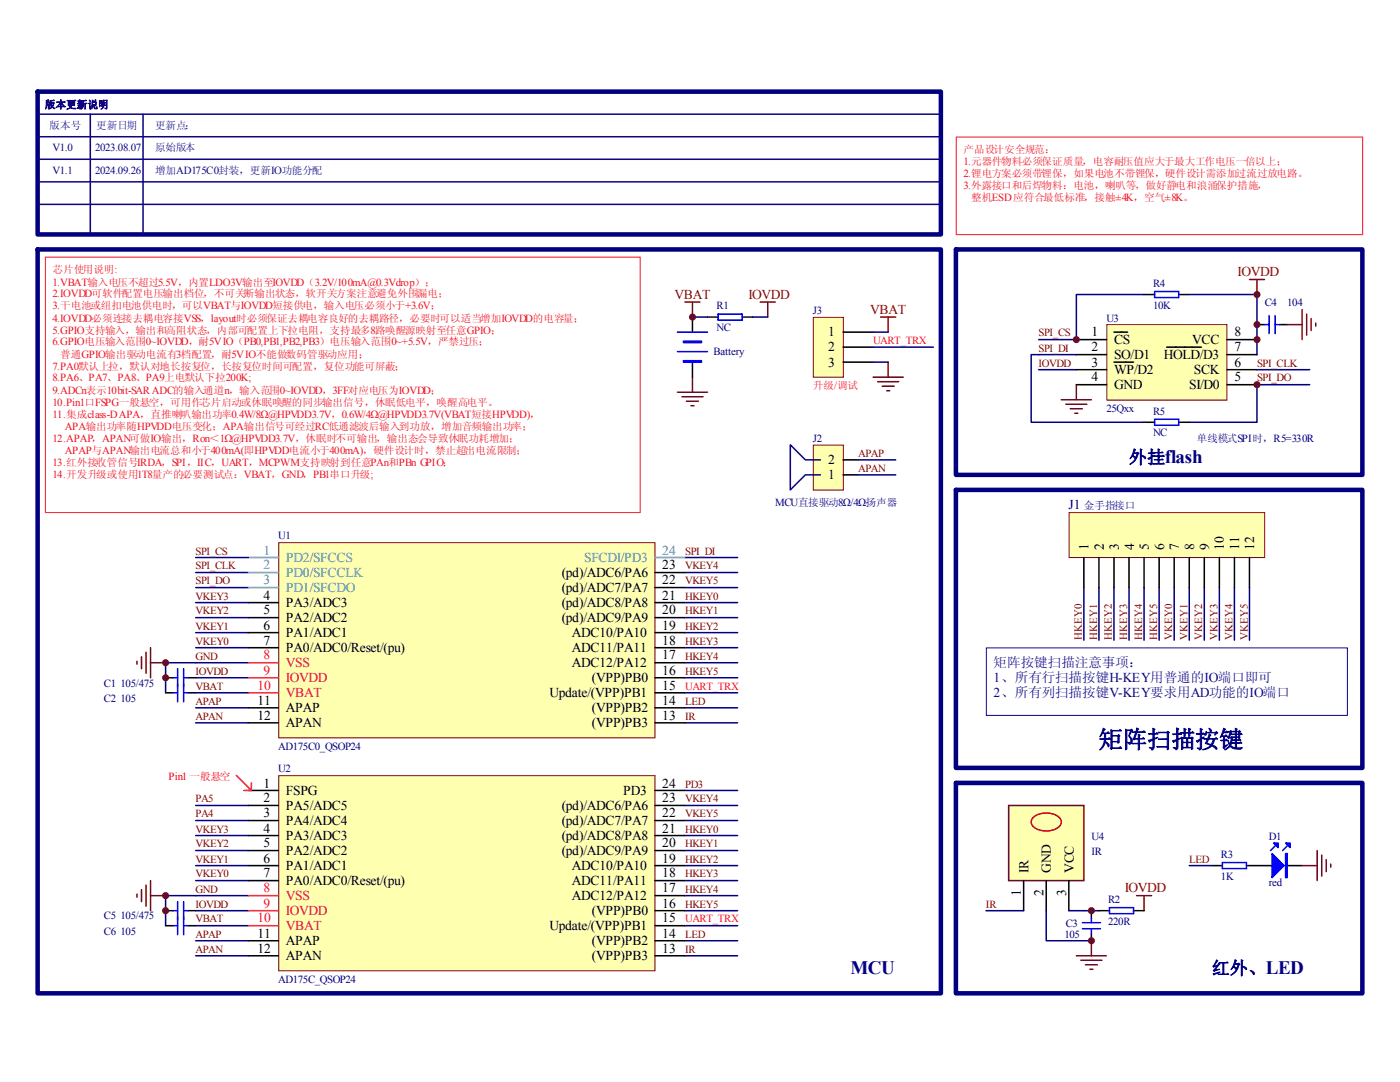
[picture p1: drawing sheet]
<svg xmlns="http://www.w3.org/2000/svg" width="279mm" height="216mm" viewBox="0 0 279 216" stroke-linecap="round" stroke-linejoin="round" font-family="sans-serif">
<path d="M7.5 49.8h180.3v148.4h-180.3zM190.8 49.8h81.1v45h-81.1z" fill="none" stroke="#000080" stroke-width=".9"/>
<path d="M162.4 88.9h5.9v8.9h-5.9z" fill="#ffffb0"/>
<path d="M162.3 88.8h6v9h-6z" fill="none" stroke="#800000" stroke-width=".2"/>
<path d="M138.2 63.3v3M138.2 72.3v3M141.2 63.3h2.1M148.1 63.3h2.1M168.2 94.8h3M168.2 91.8h3M33 138.2h1.5M33 135.2h1.5M37.6 138.2h1.5M37.6 135.2h1.5M250.9 172.7h3M256.9 172.7h3" fill="none" stroke="#000" stroke-width=".3"/>
<path d="M138.2 63.3h3M150.2 63.3h3M171.2 91.8h7.6M171.2 94.8h7.6M33 135.2v3M39.1 138.2h10.5M39.1 135.2h10.5M39.1 132.2h10.5M39.1 141.2h10.5" fill="none" stroke="#000080" stroke-width=".3"/>
<g fill="none" stroke="#800000" stroke-width=".3">
<path d="M135.2 78.3h6M136.1 79.2h4.2M136.7 60.3h3M138.2 60.3v3M138.2 75.3v3M151.7 60.3h3M153.2 60.3v3M137 80.1h2.4M137.9 81h.6M27.3 131.9v.6M28.2 131v2.4M29.1 130.1v4.2"/>
<path d="M30 129.2v6M30 132.2h3M259.9 172.7h3M262.9 169.7v6M263.8 170.6v4.2M264.7 171.5v2.4M265.6 172.4v.6"/>
</g>
<path d="M135.2 70.2h6M135.2 66.3h6M143.3 62.7h4.8v1.2h-4.8zM34.5 138.2h.9M34.5 135.2h.9M35.4 133.4v6.6M36.7 138.2h.9M36.7 133.4v6.6M36.7 135.2h.9M254.8 168.5l-1.2 1.2M257.2 168.5l-1.2 1.2" fill="none" stroke="#00f" stroke-width=".3"/>
<g fill="#00f" stroke="#00f" stroke-width=".3">
<path d="M256.6 168.2h.9v.9z"/>
<path d="M254.2 168.2h.9v.9z"/>
<path d="M253.9 170.3l2.4 2.4-2.4 2.4z"/>
<path d="M136.4 68.1h3.6v.3h-3.6z" fill-rule="evenodd"/>
<path d="M136.4 72h3.6v.3h-3.6z" fill-rule="evenodd"/>
<path d="M256.6 170.3h.3v4.8h-.3z" fill-rule="evenodd"/>
</g>
<path d="M163.7 91.8h-3l-3-3v9l3-3h3" fill="none" stroke="#11037f" stroke-width=".3"/>
<path d="M162.4 63.4h5.9v11.9h-5.9z" fill="#ffffb0"/>
<path d="M162.3 63.3h6v12h-6z" fill="none" stroke="#800000" stroke-width=".2"/>
<path d="M168.2 66.3h6M168.2 69.3h6M168.2 72.3h6" fill="none" stroke="#000" stroke-width=".3"/>
<g fill="none" stroke="#800000" stroke-width=".3">
<path d="M249.4 55.8h3M250.9 55.8v3M174.2 75.3h6.1M175.1 76.2h4.3M175.8 63.3h3M176.1 77.1h2.4M177 78h.6M177.3 63.3v3M177.3 72.3v3M211.8 79.8h6M214.8 76.8v3M212.7 80.7h4.2"/>
<path d="M213.6 81.6h2.4M214.5 82.5h.6"/>
</g>
<path d="M174.2 69.3h12.1M174.2 72.3h3.1M174.2 66.3h3.1M207.3 67.8h7.5M207.3 73.8h7.5M250.9 73.8h10.5M250.9 76.8h10.5M39.1 123.2h10.5M39.1 126.2h10.5M39.1 129.2h10.5" fill="none" stroke="#000080" stroke-width=".3"/>
<path d="M7.5 18.3h180.3v28.5h-180.3zM190.8 156.2h81.1v42h-81.1z" fill="none" stroke="#000080" stroke-width=".9"/>
<path d="M7.5 22.8h180.3M7.5 27.3h180.3M7.5 31.8h180.3M7.5 36.3h180.3M18 22.8v24M28.5 22.8v24M7.5 40.8h180.3" fill="none" stroke="#11037f" stroke-width=".3"/>
<path d="M221 64.9h23.9v14.9h-23.9z" fill="#ffffb0"/>
<path d="M220.9 64.8h24v15h-24z" fill="none" stroke="#800000" stroke-width=".2"/>
<g fill="none" stroke="#000" stroke-width=".3">
<path d="M228.3 58.8h2.1M235.2 58.8h2.1M214.8 67.8h6M214.8 70.8h6M214.8 73.8h6M214.8 76.8h6M222.3 66.3h2.7M222.3 72.3h3.9M232.8 69.3h6.9M244.9 67.8h6M244.9 70.8h6M244.9 73.8h6"/>
<path d="M244.9 76.8h6M250.9 64.8h1.5M255.4 64.8h1.5"/>
</g>
<path d="M230.4 58.2h4.8v1.2h-4.8zM252.4 64.8h.9M253.3 63v3.6M254.5 64.8h.9M254.5 63v3.6" fill="none" stroke="#00f" stroke-width=".3"/>
<path d="M228.3 58.8h-13.5v9M237.3 58.8h13.6v12" fill="none" stroke="#000080" stroke-width=".3"/>
<path d="M256.9 64.8h3M259.9 61.8v6M260.8 62.7v4.2M261.7 63.6v2.4M262.6 64.5v.6M226.8 178.7h3M228.3 178.7v3M214.8 190.7h6M215.7 191.6h4.2M216.6 192.5h2.4M217.5 193.4h.6M217.8 187.7v3" fill="none" stroke="#800000" stroke-width=".3"/>
<path d="M201.3 160.7h15v15h-15z" fill-rule="evenodd" fill="#ffffb0" stroke="#800000" stroke-width=".3"/>
<path d="M204.3 175.7v6M208.8 175.7v6M213.3 175.7v6M241.8 172.7h2.2M248.8 172.7h2.1M217.8 181.7v1.5M217.8 186.2v1.5M219.3 181.7h2.1M226.2 181.7h2.1" fill="none" stroke="#000" stroke-width=".3"/>
<path d="M206.1 163.2a4.1 4.1 0 0 1 5.4 0 1.39 1.39 0 0 1-.8 2.2 4.2 4.2 0 0 1-4.6-.6 1.17 1.17 0 0 1 0-1.6z" fill="none" stroke="#bf0000" stroke-width=".3"/>
<g fill="none" stroke="#000080" stroke-width=".3">
<path d="M39.1 117.2h10.5M39.1 114.2h10.5M136.7 117.2h10.5M136.7 114.2h10.5M136.7 111.2h10.5M216.3 117.2v10.5M219.3 117.2v10.5M222.3 117.2v10.5M225.3 117.2v10.5M228.3 117.2v10.5M231.3 117.2v10.5M234.3 117.2v10.5"/>
<path d="M237.3 117.2v10.5M240.3 117.2v10.5M243.3 117.2v10.5M246.4 117.2v10.5M249.4 117.2v10.5M39.1 120.2h10.5M136.7 135.2h10.5M136.7 132.2h10.5M136.7 129.2h10.5M136.7 126.2h10.5M136.7 123.2h10.5M136.7 120.2h10.5"/>
<path d="M136.7 138.2h10.5M136.7 141.2h10.5M136.7 144.2h10.5M237.3 172.7h4.5M196.8 181.7h7.5M208.8 181.7v6h9M213.3 181.7h6"/>
</g>
<path d="M244 172.1h4.8v1.2h-4.8zM216 185.3h3.6M216 184.1h3.6M217.8 183.2v.9M217.8 185.3v.9M221.4 181.1h4.8v1.2h-4.8z" fill="none" stroke="#00f" stroke-width=".3"/>
<path d="M190.8 27.3h81.1v19.5h-81.1z" fill="none" stroke="#ee0e22" stroke-width=".2"/>
<g fill="#800000" stroke="#800000" stroke-width=".2">
<circle cx="138.2" cy="63.3" r=".6"/>
<circle cx="214.8" cy="67.8" r=".6"/>
<circle cx="250.9" cy="58.8" r=".6"/>
<circle cx="250.9" cy="67.8" r=".6"/>
<circle cx="250.9" cy="64.8" r=".6"/>
</g>
<path d="M213.4 102.4h39v8.9h-39z" fill="#ffffb0"/>
<path d="M213.4 102.3h39v9h-39z" fill="none" stroke="#800000" stroke-width=".2"/>
<g fill="none" stroke="#000" stroke-width=".3">
<path d="M228.3 84.3h2.1M235.2 84.3h2.1M216.3 111.2v6M219.3 111.2v6M222.3 111.2v6M225.3 111.2v6M228.3 111.2v6M231.3 111.2v6M234.3 111.2v6M237.3 111.2v6M240.3 111.2v6M243.3 111.2v6"/>
<path d="M246.4 111.2v6M249.4 111.2v6"/>
</g>
<path d="M214.8 70.8h-9v13.5h22.5M250.9 76.8v7.5h-13.6M39.1 132.2h-6.1v3M39.1 144.2h10.5" fill="none" stroke="#000080" stroke-width=".3"/>
<path d="M190.8 97.8h81.1v55.4h-81.1z" fill="none" stroke="#000080" stroke-width=".9"/>
<path d="M196.8 129.3h72.1v13.4h-72.1z" fill="none" stroke="#11037f" stroke-width=".2"/>
<g fill="#800000" stroke="#800000" stroke-width=".2">
<circle cx="217.8" cy="187.7" r=".6"/>
<circle cx="217.8" cy="181.7" r=".6"/>
<circle cx="250.9" cy="76.8" r=".6"/>
</g>
<path d="M230.4 83.7h4.8v1.2h-4.8z" fill="none" stroke="#00f" stroke-width=".3"/>
<path d="M55.7 108.4h75v38.8h-75z" fill="#ffffb0"/>
<path d="M55.6 108.3h75.1v38.9h-75.1z" fill="none" stroke="#800000" stroke-width=".2"/>
<path d="M49.6 135.2h6M49.6 138.2h6M49.6 132.2h6" fill="none" stroke="#ee0e22" stroke-width=".3"/>
<path d="M49.6 117.2h6M49.6 114.2h6M49.6 111.2h6M130.7 111.2h6" fill="none" stroke="#00bfbf" stroke-width=".3"/>
<g fill="none" stroke="#000" stroke-width=".3">
<path d="M130.7 117.2h6M130.7 114.2h6M49.6 120.2h6M49.6 123.2h6M49.6 126.2h6M49.6 129.2h6M130.7 120.2h6M130.7 123.2h6M130.7 126.2h6M130.7 129.2h6M130.7 132.2h6M130.7 135.2h6"/>
<path d="M130.7 138.2h6M49.6 141.2h6M49.6 144.2h6M130.7 141.2h6M130.7 144.2h6M33 184.7h1.5M33 181.7h1.5M37.6 184.7h1.5M37.6 181.7h1.5"/>
</g>
<g fill="none" stroke="#000080" stroke-width=".3">
<path d="M39.1 111.2h10.5M136.7 157.7h10.5M39.1 169.7h10.5M39.1 172.7h10.5M39.1 175.7h10.5M39.1 166.7h10.5M39.1 163.7h10.5M39.1 160.7h10.5M49.6 178.7h-16.6v6M136.7 178.7h10.5M136.7 169.7h10.5M136.7 172.7h10.5"/>
<path d="M136.7 175.7h10.5M136.7 166.7h10.5M136.7 163.7h10.5M136.7 160.7h10.5M39.1 184.7h10.5M39.1 187.7h10.5M39.1 181.7h10.5M39.1 190.7h10.5M136.7 184.7h10.5M136.7 187.7h10.5M136.7 181.7h10.5M136.7 190.7h10.5"/>
</g>
<g fill="#800000" stroke="#800000" stroke-width=".2">
<circle cx="33" cy="135.2" r=".6"/>
<circle cx="33" cy="132.2" r=".6"/>
<circle cx="33" cy="181.7" r=".6"/>
<circle cx="33.1" cy="178.7" r=".6"/>
</g>
<path d="M35.4 179.9v6.6M36.7 179.9v6.6M34.5 184.7h.9M34.5 181.7h.9M36.7 184.7h.9M36.7 181.7h.9" fill="none" stroke="#00f" stroke-width=".3"/>
<path d="M27.3 178.4v.6M28.2 177.5v2.4M29.1 176.6v4.2M30 175.7v6M30 178.7h3" fill="none" stroke="#800000" stroke-width=".3"/>
<path d="M55.7 154.9h75v38.8h-75z" fill="#ffffb0"/>
<path d="M55.6 154.8h75.1v38.9h-75.1z" fill="none" stroke="#800000" stroke-width=".2"/>
<path d="M49.6 178.7h6M49.6 181.7h6M49.6 184.7h6" fill="none" stroke="#ee0e22" stroke-width=".3"/>
<g fill="none" stroke="#000" stroke-width=".3">
<path d="M49.6 157.7h6M130.7 157.7h6M49.6 163.7h6M49.6 166.7h6M49.6 169.7h6M49.6 172.7h6M49.6 175.7h6M49.6 160.7h6M130.7 163.7h6M130.7 166.7h6M130.7 169.7h6M130.7 172.7h6"/>
<path d="M130.7 175.7h6M130.7 178.7h6M130.7 160.7h6M49.6 187.7h6M49.6 190.7h6M130.7 181.7h6M130.7 187.7h6M130.7 184.7h6M130.7 190.7h6"/>
</g>
<path d="M47.2 154.7l3 3v-1.5M48.7 157.7h1.5" fill="none" stroke="#f00" stroke-width=".3"/>
<path d="M9.1 51.3h118.7v51h-118.7z" fill="none" stroke="#ee0e22" stroke-width=".2"/>
<text font-size="4.8" fill="#000080" x="219.3" y="149.2">矩阵扫描按键</text>
<text font-size="3.8" fill="#000080" x="169.8" y="194.4">MCU</text>
<g font-size="3.6" fill="#000080">
<text x="225.3" y="92.5">外挂flash</text>
<text x="241.8" y="194.4">红外、LED</text>
</g>
<g font-size="2.7" fill="#800000">
<text x="134.6" y="59.6">VBAT</text>
<text x="149.4" y="59.6">IOVDD</text>
<text x="247" y="55.1">IOVDD</text>
<text x="173.7" y="62.7">VBAT</text>
<text x="224.5" y="178.1">IOVDD</text>
</g>
<g font-size="2.7">
<text x="165.3" y="67.1">1</text>
<text x="165.3" y="70.1">2</text>
<text x="217.8" y="67.1">1</text>
<text x="217.8" y="70.1">2</text>
<text x="222.3" y="68.7">CS</text>
<text x="222.3" y="71.6">SO/D1</text>
<text x="232.2" y="71.6">HOLD/D3</text>
<text x="237.9" y="68.7">VCC</text>
<text x="246.4" y="70.1">7</text>
<text x="246.4" y="67.1">8</text>
<text x="165.3" y="73.2">3</text>
<text x="217.8" y="73.2">3</text>
<text x="217.8" y="76.1">4</text>
<text x="222.3" y="74.7">WP/D2</text>
<text x="222.3" y="77.6">GND</text>
<text x="237.3" y="77.6">SI/D0</text>
<text x="238.3" y="74.7">SCK</text>
<text x="246.4" y="76.1">5</text>
<text x="246.4" y="73.2">6</text>
<text x="165.3" y="95.6">1</text>
<text x="165.3" y="92.6">2</text>
<text x="132.2" y="113.6">23</text>
<text x="217.3" y="109.7" transform="rotate(-90 217.3 109.7)">1</text>
<text x="220.3" y="109.7" transform="rotate(-90 220.3 109.7)">2</text>
<text x="223.3" y="109.7" transform="rotate(-90 223.3 109.7)">3</text>
<text x="226.3" y="109.7" transform="rotate(-90 226.3 109.7)">4</text>
<text x="229.3" y="109.7" transform="rotate(-90 229.3 109.7)">5</text>
<text x="232.3" y="109.7" transform="rotate(-90 232.3 109.7)">6</text>
<text x="235.3" y="109.7" transform="rotate(-90 235.3 109.7)">7</text>
<text x="238.3" y="109.7" transform="rotate(-90 238.3 109.7)">8</text>
<text x="241.3" y="109.7" transform="rotate(-90 241.3 109.7)">9</text>
<text x="244.3" y="109.7" transform="rotate(-90 244.3 109.7)">10</text>
<text x="247.3" y="109.7" transform="rotate(-90 247.3 109.7)">11</text>
<text x="250.3" y="109.7" transform="rotate(-90 250.3 109.7)">12</text>
<text x="52.6" y="119.6">4</text>
<text x="112.1" y="118.1">(pd)/ADC7/PA7</text>
<text x="112.1" y="115.1">(pd)/ADC6/PA6</text>
<text x="132.2" y="119.6">21</text>
<text x="132.2" y="116.6">22</text>
<text x="52.6" y="122.6">5</text>
<text x="52.6" y="125.6">6</text>
<text x="57.1" y="121.2">PA3/ADC3</text>
<text x="57.1" y="124.1">PA2/ADC2</text>
<text x="112.1" y="124.1">(pd)/ADC9/PA9</text>
<text x="112.1" y="121.2">(pd)/ADC8/PA8</text>
<text x="132.2" y="125.6">19</text>
<text x="132.2" y="122.6">20</text>
<text x="52.6" y="128.6">7</text>
<text x="57.1" y="127.1">PA1/ADC1</text>
<text x="57.1" y="130.1">PA0/ADC0/Reset/(pu)</text>
<text x="114.1" y="130.1">ADC11/PA11</text>
<text x="114.1" y="127.1">ADC10/PA10</text>
<text x="132.2" y="131.6">17</text>
<text x="132.2" y="128.6">18</text>
<text x="114.1" y="133.1">ADC12/PA12</text>
<text x="118.1" y="136.1">(VPP)PB0</text>
<text x="132.2" y="134.6">16</text>
<text x="132.2" y="137.6">15</text>
<text x="51.4" y="140.6">11</text>
<text x="51.4" y="143.6">12</text>
<text x="57.1" y="142.1">APAP</text>
<text x="109.6" y="139.1">Update/(VPP)PB1</text>
<text x="118.1" y="142.1">(VPP)PB2</text>
<text x="132.2" y="140.6">14</text>
<text x="132.2" y="143.6">13</text>
<text x="57.1" y="145.1">APAN</text>
<text x="118.1" y="145.1">(VPP)PB3</text>
<text x="52.6" y="160.1">2</text>
<text x="52.6" y="157.1">1</text>
<text x="57.1" y="161.6">PA5/ADC5</text>
<text x="57.1" y="158.6">FSPG</text>
<text x="112.1" y="161.6">(pd)/ADC6/PA6</text>
<text x="124.4" y="158.6">PD3</text>
<text x="132.2" y="160.1">23</text>
<text x="132.2" y="157.1">24</text>
<text x="52.6" y="163.1">3</text>
<text x="52.6" y="166.1">4</text>
<text x="57.1" y="164.6">PA4/ADC4</text>
<text x="57.1" y="167.6">PA3/ADC3</text>
<text x="112.1" y="167.6">(pd)/ADC8/PA8</text>
<text x="112.1" y="164.6">(pd)/ADC7/PA7</text>
<text x="132.2" y="166.1">21</text>
<text x="132.2" y="163.1">22</text>
<text x="52.6" y="169.1">5</text>
<text x="52.6" y="172.1">6</text>
<text x="57.1" y="170.6">PA2/ADC2</text>
<text x="57.1" y="173.6">PA1/ADC1</text>
<text x="112.1" y="170.6">(pd)/ADC9/PA9</text>
<text x="114.1" y="173.6">ADC10/PA10</text>
<text x="132.2" y="172.1">19</text>
<text x="132.2" y="169.1">20</text>
<text x="52.6" y="175.1">7</text>
<text x="57.1" y="176.6">PA0/ADC0/Reset/(pu)</text>
<text x="114.1" y="179.6">ADC12/PA12</text>
<text x="114.1" y="176.6">ADC11/PA11</text>
<text x="132.2" y="178.1">17</text>
<text x="132.2" y="175.1">18</text>
<text x="203.7" y="178.7" transform="rotate(-90 203.7 178.7)">1</text>
<text x="205.2" y="174.2" transform="rotate(-90 205.2 174.2)">IR</text>
<text x="208.3" y="178.7" transform="rotate(-90 208.3 178.7)">2</text>
<text x="209.7" y="174.2" transform="rotate(-90 209.7 174.2)">GND</text>
<text x="212.8" y="178.7" transform="rotate(-90 212.8 178.7)">3</text>
<text x="214.3" y="174.2" transform="rotate(-90 214.3 174.2)">VCC</text>
<text x="109.6" y="185.6">Update/(VPP)PB1</text>
<text x="118.1" y="182.6">(VPP)PB0</text>
<text x="132.2" y="181.1">16</text>
<text x="132.2" y="184.1">15</text>
<text x="51.4" y="187.1">11</text>
<text x="51.4" y="190.1">12</text>
<text x="57.1" y="188.6">APAP</text>
<text x="57.1" y="191.6">APAN</text>
<text x="118.1" y="188.6">(VPP)PB2</text>
<text x="118.1" y="191.6">(VPP)PB3</text>
<text x="132.2" y="187.1">14</text>
<text x="132.2" y="190.1">13</text>
</g>
<text font-size="2.7" fill="#000080" x="213.3" y="101.6">J1</text>
<g font-size="2.7" fill="#00bfbf">
<text x="52.6" y="113.6">2</text>
<text x="52.6" y="110.7">1</text>
<text x="57.1" y="112.1">PD2/SFCCS</text>
<text x="116.6" y="112.1">SFCDI/PD3</text>
<text x="132.2" y="110.7">24</text>
<text x="52.6" y="116.6">3</text>
<text x="57.1" y="118.1">PD1/SFCDO</text>
<text x="57.1" y="115.1">PD0/SFCCLK</text>
</g>
<g font-size="2.7" fill="#ee0e22">
<text x="52.6" y="131.6">8</text>
<text x="51.4" y="137.6">10</text>
<text x="52.6" y="134.6">9</text>
<text x="57.1" y="136.1">IOVDD</text>
<text x="57.1" y="133.1">VSS</text>
<text x="57.1" y="139.1">VBAT</text>
<text x="52.6" y="178.1">8</text>
<text x="57.1" y="179.6">VSS</text>
<text x="51.4" y="184.1">10</text>
<text x="52.6" y="181.1">9</text>
<text x="57.1" y="182.6">IOVDD</text>
<text x="57.1" y="185.6">VBAT</text>
</g>
<g font-size="2.7" fill="#11037f">
<text x="198.3" y="133.1">矩阵按键扫描注意事项：</text>
<text x="198.3" y="136.1">1、所有行扫描按键H-KEY用普通的IO端口即可</text>
<text x="198.3" y="139.1">2、所有列扫描按键V-KEY要求用AD功能的IO端口</text>
</g>
<g font-size="2.2" fill="#11037f">
<text x="10.5" y="30.2">V1.0</text>
<text x="10.5" y="34.8">V1.1</text>
<text x="19" y="34.8">2024.09.26</text>
<text x="19" y="30.2">2023.08.07</text>
</g>
<g font-size="2.2" fill="#ee0e22">
<text x="192.3" y="32.9">1.元器件物料必须保证质量，电容耐压值应大于最大工作电压一倍以上；</text>
<text x="192.3" y="35.4">2.锂电方案必须带锂保，如果电池不带锂保，硬件设计需添加过流过放电路。</text>
<text x="192.3" y="37.8">3.外露接口和后焊物料：电池，喇叭等，做好静电和浪涌保护措施，</text>
<text x="10.5" y="57">1.VBAT输入电压不超过5.5V，内置LDO3V输出至IOVDD（3.2V/100mA@0.3Vdrop）；</text>
<text x="10.5" y="59.4">2.IOVDD可软件配置电压输出档位，不可关断输出状态，软开关方案注意避免外围漏电；</text>
<text x="10.5" y="61.7">3.干电池或纽扣电池供电时，可以VBAT与IOVDD短接供电，输入电压必须小于+3.6V；</text>
<text x="10.5" y="64.2">4.IOVDD必须连接去耦电容接VSS，layout时必须保证去耦电容良好的去耦路径，必要时可以适当增加IOVDD的电容量；</text>
<text x="10.5" y="66.5">5.GPIO支持输入，输出和高阻状态，内部可配置上下拉电阻，支持最多8路唤醒源映射至任意GPIO；</text>
<text x="10.5" y="68.9">6.GPIO电压输入范围0~IOVDD，耐5V IO（PB0,PB1,PB2,PB3）电压输入范围0~+5.5V，严禁过压；</text>
<text x="174.2" y="68.7">UART_TRX</text>
<text x="10.5" y="73.7">7.PA0默认上拉，默认对地长按复位，长按复位时间可配置，复位功能可屏蔽；</text>
<text x="10.5" y="76.1">8.PA6、PA7、PA8、PA9上电默认下拉200K;</text>
<text x="10.5" y="78.6">9.ADCn表示10bit-SAR ADC的输入通道n，输入范围0~IOVDD，3FF对应电压为IOVDD；</text>
<text x="10.5" y="80.9">10.Pin1口FSPG一般悬空，可用作芯片启动或休眠唤醒的同步输出信号，休眠低电平，唤醒高电平。</text>
<text x="10.5" y="83.3">11.集成class-D APA，直推喇叭输出功率0.4W/8Ω@HPVDD3.7V，0.6W/4Ω@HPVDD3.7V(VBAT短接HPVDD)，</text>
<text x="10.5" y="88.1">12.APAP，APAN可做IO输出，Ron＜1Ω@HPVDD3.7V，休眠时不可输出，输出态会导致休眠功耗增加；</text>
<text x="13" y="85.8">APA输出功率随HPVDD电压变化；APA输出信号可经过RC低通滤波后输入到功放，增加音频输出功率；</text>
<text x="10.5" y="93">13.红外接收管信号IRDA，SPI，IIC，UART，MCPWM支持映射到任意PAn和PBn GPIO；</text>
<text x="10.5" y="95.3">14.开发升级或使用1T8量产的必要测试点：VBAT，GND，PB1串口升级;</text>
<text x="13" y="90.5">APAP与APAN输出电流总和小于400mA(即HPVDD电流小于400mA)，硬件设计时，禁止超出电流限制；</text>
<text x="136.7" y="137.6">UART_TRX</text>
<text x="136.7" y="184.1">UART_TRX</text>
</g>
<g font-size="2.2" fill="#000080">
<text x="230.1" y="57.2">R4</text>
<text x="143" y="61.7">R1</text>
<text x="143" y="66">NC</text>
<text x="162.2" y="62.7">J3</text>
<text x="220.8" y="64.2">U3</text>
<text x="230.1" y="61.7">10K</text>
<text x="252.4" y="61.1">C4</text>
<text x="256.9" y="61.1">104</text>
<text x="142.4" y="70.8">Battery</text>
<text x="220.8" y="82.1">25Qxx</text>
<text x="230.1" y="82.7">R5</text>
<text x="162.2" y="88.1">J2</text>
<text x="230.1" y="87">NC</text>
<text x="154.7" y="101">MCU直接驱动8Ω/4Ω扬声器</text>
<text x="55.5" y="107.6">U1</text>
<text x="20.7" y="137">C1</text>
<text x="24" y="137">105/475</text>
<text x="20.7" y="140">C2</text>
<text x="24" y="140">105</text>
<text x="55.5" y="149.6">AD175C0_QSOP24</text>
<text x="55.5" y="154.1">U2</text>
<text x="217.8" y="167.6">U4</text>
<text x="253.2" y="167.6">D1</text>
<text x="217.8" y="170.6">IR</text>
<text x="243.7" y="171.2">R3</text>
<text x="243.7" y="175.7">1K</text>
<text x="253.2" y="176.9">red</text>
<text x="20.7" y="183.5">C5</text>
<text x="24" y="183.5">105/475</text>
<text x="212.7" y="185">C3</text>
<text x="221.1" y="180.2">R2</text>
<text x="221.1" y="184.7">220R</text>
<text x="20.7" y="186.5">C6</text>
<text x="24" y="186.5">105</text>
<text x="212.4" y="187.1">105</text>
<text x="55.5" y="196.1">AD175C_QSOP24</text>
</g>
<g font-size="2.2" fill="#800000">
<text x="207.3" y="67.1">SPI_CS</text>
<text x="207.3" y="70.2">SPI_DI</text>
<text x="207.3" y="73.2">IOVDD</text>
<text x="250.9" y="73.2">SPI_CLK</text>
<text x="250.9" y="76.1">SPI_DO</text>
<text x="171.3" y="94.1">APAN</text>
<text x="171.3" y="91.1">APAP</text>
<text x="39" y="110.7">SPI_CS</text>
<text x="39" y="113.6">SPI_CLK</text>
<text x="136.7" y="113.6">VKEY4</text>
<text x="136.7" y="110.7">SPI_DI</text>
<text x="39" y="119.6">VKEY3</text>
<text x="39" y="116.6">SPI_DO</text>
<text x="136.7" y="119.6">HKEY0</text>
<text x="136.7" y="116.6">VKEY5</text>
<text x="39" y="125.6">VKEY1</text>
<text x="39" y="122.6">VKEY2</text>
<text x="136.7" y="122.6">HKEY1</text>
<text x="136.7" y="125.6">HKEY2</text>
<text x="39" y="128.6">VKEY0</text>
<text x="39" y="131.7">GND</text>
<text x="136.7" y="128.6">HKEY3</text>
<text x="136.7" y="131.7">HKEY4</text>
<text x="215.9" y="127.8" transform="rotate(-90 215.9 127.8)">HKEY0</text>
<text x="218.9" y="127.8" transform="rotate(-90 218.9 127.8)">HKEY1</text>
<text x="221.9" y="127.8" transform="rotate(-90 221.9 127.8)">HKEY2</text>
<text x="225" y="127.8" transform="rotate(-90 225 127.8)">HKEY3</text>
<text x="227.9" y="127.8" transform="rotate(-90 227.9 127.8)">HKEY4</text>
<text x="231" y="127.8" transform="rotate(-90 231 127.8)">HKEY5</text>
<text x="233.9" y="127.8" transform="rotate(-90 233.9 127.8)">VKEY0</text>
<text x="237" y="127.8" transform="rotate(-90 237 127.8)">VKEY1</text>
<text x="239.9" y="127.8" transform="rotate(-90 239.9 127.8)">VKEY2</text>
<text x="243" y="127.8" transform="rotate(-90 243 127.8)">VKEY3</text>
<text x="246" y="127.8" transform="rotate(-90 246 127.8)">VKEY4</text>
<text x="249" y="127.8" transform="rotate(-90 249 127.8)">VKEY5</text>
<text x="39" y="137.6">VBAT</text>
<text x="39" y="134.6">IOVDD</text>
<text x="136.7" y="134.6">HKEY5</text>
<text x="39" y="143.6">APAN</text>
<text x="39" y="140.6">APAP</text>
<text x="136.7" y="143.6">IR</text>
<text x="136.7" y="140.6">LED</text>
<text x="39" y="160.1">PA5</text>
<text x="136.7" y="160.1">VKEY4</text>
<text x="136.7" y="157.1">PD3</text>
<text x="39" y="166.1">VKEY3</text>
<text x="39" y="163.1">PA4</text>
<text x="136.7" y="166.1">HKEY0</text>
<text x="136.7" y="163.1">VKEY5</text>
<text x="39" y="172.1">VKEY1</text>
<text x="39" y="169.1">VKEY2</text>
<text x="136.7" y="169.1">HKEY1</text>
<text x="136.7" y="172.1">HKEY2</text>
<text x="237.3" y="172.1">LED</text>
<text x="39" y="175.1">VKEY0</text>
<text x="39" y="178.1">GND</text>
<text x="136.7" y="175.1">HKEY3</text>
<text x="136.7" y="178.1">HKEY4</text>
<text x="39" y="184.1">VBAT</text>
<text x="39" y="181.1">IOVDD</text>
<text x="136.7" y="181.1">HKEY5</text>
<text x="196.8" y="181.1">IR</text>
<text x="39" y="190.1">APAN</text>
<text x="39" y="187.1">APAP</text>
<text x="136.7" y="190.1">IR</text>
<text x="136.7" y="187.1">LED</text>
</g>
<text font-size="2.2" fill="#f00" x="33.6" y="155.6">Pin1 一般悬空</text>
<g font-size="2.1" fill="#11037f">
<text x="9" y="21.6">版本更新说明</text>
<text x="9.9" y="25.7">版本号</text>
<text x="19.2" y="25.7">更新日期</text>
<text x="31" y="25.7">更新点：</text>
<text x="31" y="30.2">原始版本</text>
<text x="31" y="34.8">增加AD175C0封装，更新IO功能分配</text>
</g>
<g font-size="2.1" fill="#ee0e22">
<text x="192.3" y="30.6">产品设计安全规范：</text>
<text x="193.8" y="40.1">整机ESD应符合最低标准，接触±4K，空气±8K。</text>
<text x="10.5" y="54.5">芯片使用说明:</text>
<text x="12" y="71.4">普通GPIO输出驱动电流有3档配置，耐5V IO不能做数码管驱动应用；</text>
<text x="162.2" y="77.6">升级/调试</text>
</g>
<g font-size="2.1" fill="#000080">
<text x="238.8" y="88.1">单线模式SPI时，R5=330R</text>
<text x="216.3" y="101.6">金手指接口</text>
</g>
</svg>
